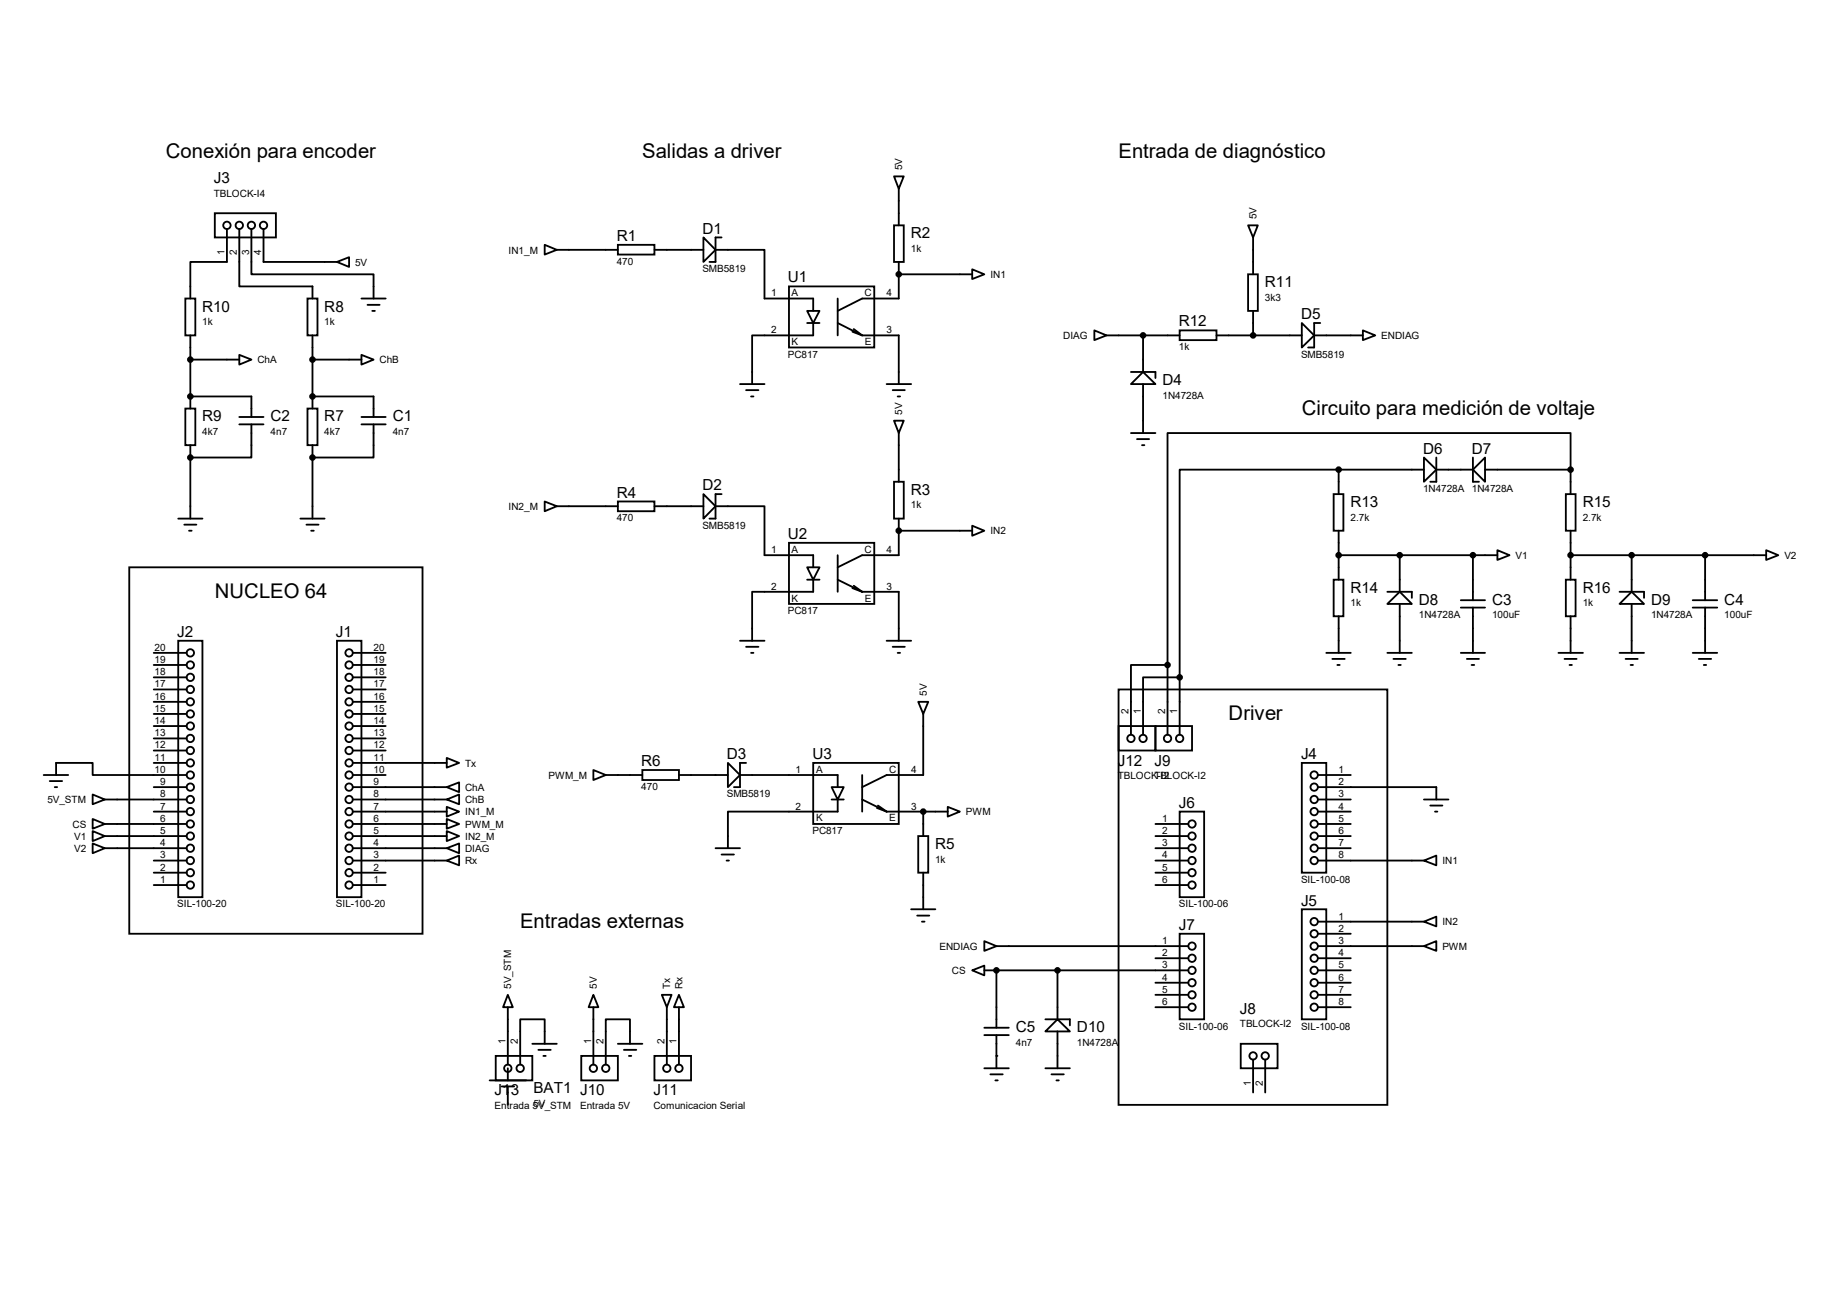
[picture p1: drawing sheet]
<svg xmlns="http://www.w3.org/2000/svg" width="297mm" height="210mm" viewBox="0 0 297 210" stroke-linecap="round" stroke-linejoin="round" font-family="sans-serif">
<g fill="none" stroke="#000" stroke-width=".3">
<path d="M34.5 34.3h9.9v3.9h-9.9zM36.5 36.8v5.3h-5.9v5.9M38.5 36.8v9.3h11.7v1.9M40.4 36.8v7.3h19.7v3.9M42.4 36.8v5.3h11.8M87.6 39.4l1.9 .8-1.9 .7zM99.4 39.4h5.8v1.5h-5.8zM113.1 38.2l2 2-2 1.9zM116 38.2h-.9v3.9h-1M143.8 36.2h1.5v5.9h-1.5zM143.8 28.4h1.5l-.8 2zM144.5 30.4v5.8"/>
<path d="M200.7 36.2h1.6l-.8 2zM201.5 38.2v5.9M29.8 48h1.6v5.9h-1.6zM30.6 53.9v11.8M30.6 57.8h7.9M38.5 57.1l1.9 .7-1.9 .8zM49.4 48h1.7v5.9h-1.7zM50.2 53.9v11.8M50.2 57.8h7.9M54.2 42.1l1.9-.7v1.5zM58.1 57.1l2 .7-2 .8zM58.1 48h3.9"/>
<path d="M59.1 49h1.9M59.9 50h.4M89.5 40.2h9.9M105.2 40.2h7.9M115.1 40.2h7.8v7.8h7.9v2M126.9 46.1h13.7v9.8h-13.7zM129.8 50h2l-1 1.9zM129.8 51.9h2M130.8 51.9v2h-9.9v7.9M134.7 48v5.9M134.7 51.9l3.9 2M137.1 53.3l1.5 .6"/>
<path d="M137.3 52.9l1.3 1M138.6 53.9h5.9v7.9M144.5 44.1h.1M144.5 42.1v5.9h-5.9l-3.9 2M144.5 44.1h11.8M156.3 43.3l2 .8-2 .8zM176 53.1l1.9 .8-1.9 .8zM177.9 53.9h11.8M181.9 59.8h3.9v1M183.8 59.8l2 2h-3.9zM183.8 53.9v5.9M189.7 53.1h5.9v1.6h-5.9z"/>
<path d="M195.6 53.9h13.7M200.7 44.1h1.6v5.9h-1.6zM201.5 50v3.9M209.3 51.9l2 2-2 2zM211.3 53.9h7.9M212.3 51.9h-1v4h-.9M219.2 53.1l1.9 .8-1.9 .8zM29.8 65.7h1.6v5.9h-1.6zM30.6 63.8h.1M30.6 73.6h.1M30.6 63.8h9.8v3.3M30.6 71.6v11.8"/>
<path d="M38.5 68.2h3.9M38.5 67.1h3.9M40.4 68.2v5.4h-9.8M49.4 65.7h1.7v5.9h-1.7zM50.2 63.8h.1M50.2 73.6h.1M50.2 63.8h9.9v3.3M50.2 71.6v11.8M58.1 68.2h3.9M58.1 67.1h3.9M60.1 68.2v5.4h-9.9M113.1 79.5l2 1.9-2 2z"/>
<path d="M116 79.5h-.9v3.9h-1M119 61.8h3.9M120 62.7h2M120.8 63.8h.4M142.6 61.8h3.9M143.6 62.7h1.9M143.8 77.5h1.5v5.9h-1.5zM143.8 67.6h1.5l-.8 2zM144.4 63.8h.3M144.5 69.6v7.9M181.9 69.6h3.9M182.8 70.6h2"/>
<path d="M183.6 71.6h.4M183.8 61.8v7.8M214.5 79.5h1.5v5.8h-1.5zM215.3 75.5h-25.6v33.4M215.3 75.5h13.7M215.3 75.5v4M229 73.6l2 1.9-2 2zM231 75.5h5.9M231 73.6v3.9h-1M236.9 73.6v3.9h.9M238.8 73.6v3.9l-1.9-2zM238.8 75.5h13.8"/>
<path d="M251.8 79.5h1.6v5.8h-1.6zM252.6 75.5v-5.9h-64.9v37.3M252.6 75.5v4M20.8 91.2h47.1v59h-47.1zM28.7 83.4h3.9M29.6 84.4h2M30.4 85.3h.4M48.3 83.4h3.9M49.3 84.4h1.9M50 85.3h.5M87.6 80.6l1.9 .8-1.9 .8zM89.5 81.4h9.9"/>
<path d="M99.4 80.6h5.8v1.6h-5.8zM105.2 81.4h7.9M115.1 81.4h7.8v7.9h7.9v1.9M126.9 87.3h13.7v9.8h-13.7zM129.8 91.2h2l-1 2zM129.8 93.2h2M130.8 93.2v2h-9.9v7.8M134.7 89.3v5.9M134.7 93.2l3.9 2M137.1 94.6l1.5 .6M137.3 94.2l1.3 1M138.6 95.2h5.9v7.8"/>
<path d="M144.5 85.3h.1M144.5 83.4v5.9h-5.9l-3.9 1.9M144.5 85.3h11.8M156.3 84.5l2 .8-2 .8zM214.5 93.2h1.5v5.9h-1.5zM215.3 85.3v7.9M215.3 99.1v5.9M215.3 89.3h25.5M223.1 97.1l2-1.9 1.9 1.9zM223.1 95.2h3.9v.9M225.1 89.3v5.9M225.1 97.1v7.9"/>
<path d="M234.9 96.5h3.9M234.9 97.7h3.9M236.9 89.3v7.2M236.9 97.7v7.3M240.8 88.5l1.9 .8-1.9 .7zM251.8 93.2h1.6v5.9h-1.6zM252.6 85.3v7.9M252.6 99.1v5.9M252.6 89.3h31.4M260.4 95.2h4v.9M262.4 95.2l2 1.9h-4zM262.4 89.3v5.9"/>
<path d="M262.4 97.1v7.9M272.2 96.5h3.9M272.2 97.7h3.9M274.2 89.3v7.2M274.2 97.7v7.3M284 88.5l2 .8-2 .7zM24.7 105h5.3M24.7 118.7h5.3M24.7 116.8h5.3M24.7 114.8h5.3M24.7 112.9h5.3M24.7 110.9h5.3"/>
<path d="M24.7 108.9h5.3M24.7 106.9h5.3M28.7 103h3.9v41.3h-3.9zM54.2 103h3.9v41.3h-3.9zM56.7 105h5.3M56.7 118.7h5.3M56.7 116.8h5.3M56.7 114.8h5.3M56.7 112.9h5.3M56.7 110.9h5.3M56.7 108.9h5.3M56.7 106.9h5.3"/>
<path d="M119 103h3.9M120 104h2M120.8 105h.4M142.6 103h3.9M143.6 104h1.9M144.4 105h.3M147.7 112.9h1.6l-.8 1.9zM148.5 114.8v9.8h-5.9l-4 2M179.9 110.9h43.2v66.8h-43.2zM179.9 116.8h5.9v3.9h-5.9zM185.8 116.8h5.9v3.9h-5.9zM187.7 106.9h-5.8v11.3"/>
<path d="M187.7 106.9v11.3M189.7 108.9h-5.9v9.3M189.7 108.9v9.3M213.3 105h3.9M214.2 106h2M215.1 106.9h.3M223.1 105h3.9M224.1 106h2M224.9 106.9h.4M234.9 105h3.9M235.9 106h1.9M236.6 106.9h.5"/>
<path d="M250.6 105h4M251.6 106h1.9M252.4 106.9h.4M260.4 105h4M261.4 106h2M262.2 106.9h.4M272.2 105h3.9M273.2 106h2M274 106.9h.4M7 124.6h4M8 125.6h2M8.8 126.6h.4"/>
<path d="M9 124.6v-1.9h5.9v1.9h15.1M14.9 131.7l1.9 .8-1.9 .8zM14.9 133.6l1.9 .9-1.9 .8zM14.9 135.6l1.9 .8-1.9 .8zM14.9 127.8l1.9 .8-1.9 .7zM16.8 128.6h13.2M16.8 132.5h13.2M16.8 134.5h13.2M16.8 136.4h13.2M24.7 138.4h5.3M24.7 126.6h5.3M24.7 130.5h5.3"/>
<path d="M24.7 122.7h5.3M24.7 120.7h5.3M56.7 124.6h5.3M56.7 138.4h15.1M56.7 126.6h15.1M56.7 128.6h15.1M56.7 130.5h15.1M56.7 132.5h15.1M56.7 134.5h15.1M56.7 136.4h15.1M56.7 122.7h15.1M56.7 120.7h5.3"/>
<path d="M71.8 126.6l2-.8v1.6zM71.8 128.6l2-.8v1.5zM71.8 129.8l2 .7-2 .8zM71.8 131.7l2 .8-2 .8zM71.8 133.6l2 .9-2 .8zM71.8 136.4l2-.8v1.6zM71.8 138.4l2-.8v1.5zM71.8 121.9l2 .8-2 .7zM95.4 123.8l2 .8-2 .8zM97.4 124.6h5.9M103.3 123.8h5.9v1.6h-5.9zM109.2 124.6h7.9"/>
<path d="M115.1 136.4h3.9M116 137.4h2M116.8 138.4h.4M117.1 122.7l1.9 1.9-1.9 2zM119 124.6h15.7v2M120 122.7h-1v3.9h-1M130.8 122.7h13.7v9.8h-13.7zM133.7 126.6h2l-1 2zM133.7 128.6h2M134.7 128.6v1.9h-17.6v5.9M138.6 124.6v5.9M138.6 128.6l4 1.9"/>
<path d="M141 129.9l1.6 .6M141.2 129.5l1.4 1M142.6 130.5h9.8M147.7 134.5h1.6v5.8h-1.6zM148.5 130.5h.1M148.5 130.5v4M152.4 129.8l1.9 .7-1.9 .8zM185.8 138.4h5.3M185.8 132.5h5.3M185.8 134.5h5.3M185.8 136.4h5.3M189.7 130.5h3.9v13.8h-3.9z"/>
<path d="M209.3 122.7h4v17.6h-4zM211.9 124.6h5.3M211.9 138.4h17.1M211.9 126.6h19.1v2M211.9 128.6h5.3M211.9 130.5h5.3M211.9 132.5h5.3M211.9 134.5h5.3M211.9 136.4h5.3M229 138.4l2-.8v1.5zM229 128.6h3.9M230 129.5h1.9"/>
<path d="M230.8 130.5h.3M24.7 140.3h5.3M24.7 142.3h5.3M56.7 140.3h5.3M56.7 142.3h5.3M81.7 160l.8 2h-1.6zM95.4 160l.8 2h-1.5zM106.4 160h1.6l-.8 2zM109.2 160l.8 2h-1.6zM146.5 146.2h3.9M147.5 147.2h1.9M148.3 148.2h.4"/>
<path d="M148.5 140.3v5.9M156.3 156l2-.7v1.5zM158.3 151.3l1.9 .8-1.9 .8zM158.3 156h32.8M160.2 156h.1M160.2 152.1h30.9M160.2 156v9.3M170.1 156v7.9M185.8 154.1h5.3M185.8 158h5.3M185.8 160h5.3M185.8 140.3h5.3"/>
<path d="M185.8 142.3h5.3M189.7 150.2h3.9v13.7h-3.9zM209.3 146.2h4v17.7h-4zM211.9 148.2h17.1M211.9 152.1h17.1M211.9 156h5.3M211.9 150.2h5.3M211.9 154.1h5.3M211.9 158h5.3M211.9 160h5.3M229 148.2l2-.8v1.6zM229 152.1l2-.8v1.6z"/>
<path d="M78.7 173.7h5.9M79.7 169.8h5.9v3.9h-5.9zM80.7 174.7h2M81.7 162v9.2M81.7 171.8v1.9M81.7 174.7v3M85.6 167.9h3.9M86.6 168.8h2M87.4 169.8h.4M87.6 167.9v-4h-3.9v7.3M93.5 169.8h5.9v3.9h-5.9zM95.4 162v9.2"/>
<path d="M99.4 167.9h3.9M100.3 168.8h2M101.1 169.8h.4M101.3 167.9v-4h-3.9v7.3M105.2 169.8h5.9v3.9h-5.9zM107.2 162v9.2M109.2 162v9.2M158.3 171.8h3.9M158.3 165.3h3.9M158.3 166.5h3.9M159.3 172.8h1.9M160.1 173.7h.3"/>
<path d="M160.2 169.8h.1M160.2 166.5v5.3M168.1 163.9h3.9v1M168.1 171.8h3.9M169.1 172.8h2M169.9 173.7h.4M170.1 163.9l1.9 2h-3.9zM170.1 165.9v5.9M185.8 162h5.3M199.5 167.9h5.9v3.9h-5.9zM201.5 170.4v5.3M203.5 170.4v5.3"/>
<path d="M211.9 162h5.3"/>
<circle cx="36.5" cy="36.2" r=".59"/>
<circle cx="38.5" cy="36.2" r=".59"/>
<circle cx="40.4" cy="36.2" r=".59"/>
<circle cx="42.4" cy="36.2" r=".59"/>
<circle cx="30.6" cy="108.9" r=".59"/>
<circle cx="30.6" cy="116.8" r=".59"/>
<circle cx="30.6" cy="105" r=".59"/>
<circle cx="30.6" cy="114.8" r=".59"/>
<circle cx="30.6" cy="118.7" r=".59"/>
<circle cx="30.6" cy="106.9" r=".59"/>
<circle cx="30.6" cy="112.9" r=".59"/>
<circle cx="30.6" cy="110.9" r=".59"/>
<circle cx="56.1" cy="114.8" r=".59"/>
<circle cx="56.1" cy="108.9" r=".59"/>
<circle cx="56.1" cy="116.8" r=".59"/>
<circle cx="56.1" cy="106.9" r=".59"/>
<circle cx="56.1" cy="112.9" r=".59"/>
<circle cx="56.1" cy="105" r=".59"/>
<circle cx="56.1" cy="118.7" r=".59"/>
<circle cx="56.1" cy="110.9" r=".59"/>
<circle cx="181.9" cy="118.7" r=".59"/>
<circle cx="183.8" cy="118.7" r=".59"/>
<circle cx="187.7" cy="118.7" r=".59"/>
<circle cx="189.7" cy="118.7" r=".59"/>
<circle cx="30.6" cy="138.4" r=".59"/>
<circle cx="30.6" cy="130.5" r=".59"/>
<circle cx="30.6" cy="132.5" r=".59"/>
<circle cx="30.6" cy="128.6" r=".59"/>
<circle cx="30.6" cy="124.6" r=".59"/>
<circle cx="30.6" cy="136.4" r=".59"/>
<circle cx="30.6" cy="134.5" r=".59"/>
<circle cx="30.6" cy="126.6" r=".59"/>
<circle cx="30.6" cy="120.7" r=".59"/>
<circle cx="30.6" cy="122.7" r=".59"/>
<circle cx="56.1" cy="136.4" r=".59"/>
<circle cx="56.1" cy="138.4" r=".59"/>
<circle cx="56.1" cy="132.5" r=".59"/>
<circle cx="56.1" cy="128.6" r=".59"/>
<circle cx="56.1" cy="122.7" r=".59"/>
<circle cx="56.1" cy="126.6" r=".59"/>
<circle cx="56.1" cy="120.7" r=".59"/>
<circle cx="56.1" cy="130.5" r=".59"/>
<circle cx="56.1" cy="134.5" r=".59"/>
<circle cx="56.1" cy="124.6" r=".59"/>
<circle cx="191.7" cy="132.5" r=".59"/>
<circle cx="191.7" cy="136.4" r=".59"/>
<circle cx="191.7" cy="138.4" r=".59"/>
<circle cx="191.7" cy="134.5" r=".59"/>
<circle cx="211.3" cy="130.5" r=".59"/>
<circle cx="211.3" cy="124.6" r=".59"/>
<circle cx="211.3" cy="128.6" r=".59"/>
<circle cx="211.3" cy="132.5" r=".59"/>
<circle cx="211.3" cy="134.5" r=".59"/>
<circle cx="211.3" cy="136.4" r=".59"/>
<circle cx="211.3" cy="138.4" r=".59"/>
<circle cx="211.3" cy="126.6" r=".59"/>
<circle cx="30.6" cy="140.3" r=".59"/>
<circle cx="30.6" cy="142.3" r=".59"/>
<circle cx="56.1" cy="140.3" r=".59"/>
<circle cx="56.1" cy="142.3" r=".59"/>
<circle cx="191.7" cy="158" r=".59"/>
<circle cx="191.7" cy="140.3" r=".59"/>
<circle cx="191.7" cy="160" r=".59"/>
<circle cx="191.7" cy="142.3" r=".59"/>
<circle cx="191.7" cy="152.1" r=".59"/>
<circle cx="191.7" cy="156" r=".59"/>
<circle cx="191.7" cy="154.1" r=".59"/>
<circle cx="211.3" cy="152.1" r=".59"/>
<circle cx="211.3" cy="150.2" r=".59"/>
<circle cx="211.3" cy="148.2" r=".59"/>
<circle cx="211.3" cy="154.1" r=".59"/>
<circle cx="211.3" cy="156" r=".59"/>
<circle cx="211.3" cy="160" r=".59"/>
<circle cx="211.3" cy="158" r=".59"/>
<circle cx="81.7" cy="171.8" r=".59"/>
<circle cx="83.7" cy="171.8" r=".59"/>
<circle cx="95.4" cy="171.8" r=".59"/>
<circle cx="97.4" cy="171.8" r=".59"/>
<circle cx="107.2" cy="171.8" r=".59"/>
<circle cx="109.2" cy="171.8" r=".59"/>
<circle cx="191.7" cy="162" r=".59"/>
<circle cx="201.5" cy="169.8" r=".59"/>
<circle cx="203.5" cy="169.8" r=".59"/>
<circle cx="211.3" cy="162" r=".59"/>
</g>
<g fill="#000" stroke="#000" stroke-width=".3">
<circle cx="30.6" cy="57.8" r=".38"/>
<circle cx="50.2" cy="57.8" r=".38"/>
<circle cx="144.5" cy="44.1" r=".38"/>
<circle cx="183.8" cy="53.9" r=".38"/>
<circle cx="201.5" cy="53.9" r=".38"/>
<circle cx="30.6" cy="63.8" r=".38"/>
<circle cx="30.6" cy="73.6" r=".38"/>
<circle cx="50.2" cy="73.6" r=".38"/>
<circle cx="50.2" cy="63.8" r=".38"/>
<circle cx="215.3" cy="75.5" r=".38"/>
<circle cx="252.6" cy="75.5" r=".38"/>
<circle cx="144.5" cy="85.3" r=".38"/>
<circle cx="215.3" cy="89.3" r=".38"/>
<circle cx="225.1" cy="89.3" r=".38"/>
<circle cx="236.9" cy="89.3" r=".38"/>
<circle cx="252.6" cy="89.3" r=".38"/>
<circle cx="262.4" cy="89.3" r=".38"/>
<circle cx="274.2" cy="89.3" r=".38"/>
<circle cx="187.7" cy="106.9" r=".38"/>
<circle cx="189.7" cy="108.9" r=".38"/>
<circle cx="148.5" cy="130.5" r=".38"/>
<circle cx="160.2" cy="156" r=".38"/>
<circle cx="170.1" cy="156" r=".38"/>
</g>
<g font-size="3.3">
<text x="26.7" y="25.4">Conexión para encoder</text>
<text x="103.3" y="25.4">Salidas a driver</text>
<text x="179.9" y="25.4">Entrada de diagnóstico</text>
<text x="209.3" y="66.7">Circuito para medición de voltaje</text>
<text x="34.5" y="96.2">NUCLEO 64</text>
<text x="197.6" y="115.8">Driver</text>
<text x="83.7" y="149.2">Entradas externas</text>
</g>
<g font-size="2.5">
<text x="34.4" y="29.5">J3</text>
<text x="99.2" y="38.8">R1</text>
<text x="112.9" y="37.6">D1</text>
<text x="146.5" y="38.3">R2</text>
<text x="126.7" y="45.4">U1</text>
<text x="203.4" y="46.2">R11</text>
<text x="32.5" y="50.1">R10</text>
<text x="52.2" y="50.1">R8</text>
<text x="189.6" y="52.5">R12</text>
<text x="209.2" y="51.3">D5</text>
<text x="186.9" y="61.9">D4</text>
<text x="32.5" y="67.8">R9</text>
<text x="43.5" y="67.8">C2</text>
<text x="52.2" y="67.8">R7</text>
<text x="63.2" y="67.8">C1</text>
<text x="228.9" y="72.9">D6</text>
<text x="236.7" y="72.9">D7</text>
<text x="99.2" y="80">R4</text>
<text x="112.9" y="78.8">D2</text>
<text x="146.5" y="79.6">R3</text>
<text x="217.2" y="81.5">R13</text>
<text x="254.5" y="81.5">R15</text>
<text x="126.7" y="86.7">U2</text>
<text x="217.2" y="95.3">R14</text>
<text x="254.5" y="95.3">R16</text>
<text x="228.2" y="97.2">D8</text>
<text x="239.9" y="97.2">C3</text>
<text x="265.5" y="97.2">D9</text>
<text x="277.3" y="97.2">C4</text>
<text x="28.5" y="102.4">J2</text>
<text x="54" y="102.4">J1</text>
<text x="103.1" y="123.2">R6</text>
<text x="116.9" y="122">D3</text>
<text x="130.6" y="122">U3</text>
<text x="179.7" y="123.1">J12</text>
<text x="185.6" y="123.1">J9</text>
<text x="209.2" y="122">J4</text>
<text x="189.6" y="129.9">J6</text>
<text x="150.4" y="136.5">R5</text>
<text x="189.6" y="149.5">J7</text>
<text x="209.2" y="145.6">J5</text>
<text x="163.4" y="166">C5</text>
<text x="173.2" y="166">D10</text>
<text x="199.4" y="163.1">J8</text>
<text x="79.5" y="176.1">J13</text>
<text x="85.8" y="175.8">BAT1 J10</text>
<text x="105.1" y="176.1">J11</text>
</g>
<g font-size="1.6">
<text x="145.1" y="27.4" transform="rotate(-90 145.1 27.4)">5V</text>
<text x="34.4" y="31.7">TBLOCK-I4</text>
<text x="202.1" y="35.3" transform="rotate(-90 202.1 35.3)">5V</text>
<text x="36.1" y="41.1" transform="rotate(-90 36.1 41.1)">1</text>
<text x="38.1" y="41.1" transform="rotate(-90 38.1 41.1)">2</text>
<text x="40" y="41.1" transform="rotate(-90 40 41.1)">3</text>
<text x="42" y="41.1" transform="rotate(-90 42 41.1)">4</text>
<text x="81.8" y="40.8">IN1_M</text>
<text x="146.5" y="40.5">1k</text>
<text x="57.1" y="42.7">5V</text>
<text x="99.2" y="42.6">470</text>
<text x="112.9" y="43.8">SMB5819</text>
<text x="124" y="47.7">1</text>
<text x="127.3" y="47.6">A</text>
<text x="139" y="47.6">C</text>
<text x="142.6" y="47.7">4</text>
<text x="159.3" y="44.7">IN1</text>
<text x="32.5" y="52.3">1k</text>
<text x="52.2" y="52.3">1k</text>
<text x="124" y="53.6">2</text>
<text x="142.6" y="53.6">3</text>
<text x="203.4" y="48.3">3k3</text>
<text x="41.4" y="58.4">ChA</text>
<text x="61" y="58.4">ChB</text>
<text x="126.7" y="57.5">PC817</text>
<text x="127.3" y="55.5">K</text>
<text x="139.1" y="55.5">E</text>
<text x="171" y="54.5">DIAG</text>
<text x="189.6" y="56.3">1k</text>
<text x="209.2" y="57.5">SMB5819</text>
<text x="222.1" y="54.5">ENDIAG</text>
<text x="186.9" y="64.1">1N4728A</text>
<text x="32.5" y="70">4k7</text>
<text x="43.5" y="70">4n7</text>
<text x="52.2" y="70">4k7</text>
<text x="63.2" y="70">4n7</text>
<text x="145.1" y="66.7" transform="rotate(-90 145.1 66.7)">5V</text>
<text x="81.8" y="82">IN2_M</text>
<text x="99.2" y="83.8">470</text>
<text x="146.5" y="81.7">1k</text>
<text x="217.2" y="83.7">2.7k</text>
<text x="228.9" y="79.1">1N4728A</text>
<text x="236.7" y="79.1">1N4728A</text>
<text x="254.5" y="83.7">2.7k</text>
<text x="112.9" y="85">SMB5819</text>
<text x="124" y="88.9">1</text>
<text x="127.3" y="88.9">A</text>
<text x="139" y="88.9">C</text>
<text x="142.6" y="88.9">4</text>
<text x="159.3" y="85.9">IN2</text>
<text x="243.7" y="89.9">V1</text>
<text x="286.9" y="89.9">V2</text>
<text x="124" y="94.8">2</text>
<text x="142.6" y="94.8">3</text>
<text x="126.7" y="98.8">PC817</text>
<text x="127.3" y="96.7">K</text>
<text x="139.1" y="96.7">E</text>
<text x="217.2" y="97.5">1k</text>
<text x="228.2" y="99.4">1N4728A</text>
<text x="239.9" y="99.4">100uF</text>
<text x="254.5" y="97.5">1k</text>
<text x="265.5" y="99.4">1N4728A</text>
<text x="277.3" y="99.4">100uF</text>
<text x="24.8" y="106.6">19</text>
<text x="24.8" y="104.6">20</text>
<text x="60.1" y="106.6">19</text>
<text x="60.1" y="104.6">20</text>
<text x="24.8" y="112.5">16</text>
<text x="24.8" y="110.5">17</text>
<text x="24.8" y="108.6">18</text>
<text x="60.1" y="112.5">16</text>
<text x="60.1" y="110.5">17</text>
<text x="60.1" y="108.6">18</text>
<text x="149" y="111.8" transform="rotate(-90 149 111.8)">5V</text>
<text x="24.8" y="118.4">13</text>
<text x="24.8" y="116.4">14</text>
<text x="24.8" y="114.5">15</text>
<text x="60.1" y="118.4">13</text>
<text x="60.1" y="116.4">14</text>
<text x="60.1" y="114.5">15</text>
<text x="181.5" y="114.8" transform="rotate(-90 181.5 114.8)">2</text>
<text x="183.4" y="114.8" transform="rotate(-90 183.4 114.8)">1</text>
<text x="187.4" y="114.8" transform="rotate(-90 187.4 114.8)">2</text>
<text x="189.3" y="114.8" transform="rotate(-90 189.3 114.8)">1</text>
<text x="24.8" y="124.3">10</text>
<text x="24.8" y="122.3">11</text>
<text x="24.8" y="120.4">12</text>
<text x="60.1" y="124.3">10</text>
<text x="60.1" y="122.3">11</text>
<text x="60.1" y="120.4">12</text>
<text x="74.8" y="123.3">Tx</text>
<text x="88.2" y="125.2">PWM_M</text>
<text x="127.9" y="124.3">1</text>
<text x="131.2" y="124.2">A</text>
<text x="143" y="124.2">C</text>
<text x="146.5" y="124.3">4</text>
<text x="179.7" y="125.3">TBLOCK-I2</text>
<text x="185.6" y="125.3">TBLOCK-I2</text>
<text x="215.3" y="124.3">1</text>
<text x="7.6" y="129.2">5V_STM</text>
<text x="25.8" y="130.2">7</text>
<text x="25.8" y="128.2">8</text>
<text x="25.8" y="126.2">9</text>
<text x="60.1" y="130.2">7</text>
<text x="60.1" y="128.2">8</text>
<text x="60.1" y="126.2">9</text>
<text x="74.8" y="127.2">ChA</text>
<text x="74.8" y="129.2">ChB</text>
<text x="74.8" y="131.1">IN1_M</text>
<text x="103.1" y="127">470</text>
<text x="116.9" y="128.2">SMB5819</text>
<text x="127.9" y="130.2">2</text>
<text x="146.5" y="130.2">3</text>
<text x="155.3" y="131.1">PWM</text>
<text x="215.3" y="126.2">2</text>
<text x="215.3" y="128.2">3</text>
<text x="215.3" y="130.2">4</text>
<text x="11.7" y="133.1">CS</text>
<text x="11.9" y="135">V1</text>
<text x="11.9" y="137">V2</text>
<text x="25.8" y="136.1">4</text>
<text x="25.8" y="134.1">5</text>
<text x="25.8" y="132.2">6</text>
<text x="60.1" y="136.1">4</text>
<text x="60.1" y="134.1">5</text>
<text x="60.1" y="132.2">6</text>
<text x="74.8" y="133.1">PWM_M</text>
<text x="74.8" y="135">IN2_M</text>
<text x="74.8" y="137">DIAG</text>
<text x="130.6" y="134.1">PC817</text>
<text x="131.2" y="132.1">K</text>
<text x="143" y="132.1">E</text>
<text x="186.9" y="132.2">1</text>
<text x="186.9" y="134.1">2</text>
<text x="186.9" y="136.1">3</text>
<text x="215.3" y="132.2">5</text>
<text x="215.3" y="134.1">6</text>
<text x="215.3" y="136.1">7</text>
<text x="25.8" y="142">1</text>
<text x="25.8" y="140">2</text>
<text x="25.8" y="138">3</text>
<text x="60.1" y="142">1</text>
<text x="60.1" y="140">2</text>
<text x="60.1" y="138">3</text>
<text x="74.8" y="139">Rx</text>
<text x="150.4" y="138.7">1k</text>
<text x="186.9" y="138">4</text>
<text x="186.9" y="140">5</text>
<text x="186.9" y="142">6</text>
<text x="209.2" y="142">SIL-100-08</text>
<text x="215.3" y="138">8</text>
<text x="231.9" y="139">IN1</text>
<text x="28.5" y="145.9">SIL-100-20</text>
<text x="54" y="145.9">SIL-100-20</text>
<text x="189.6" y="145.9">SIL-100-06</text>
<text x="215.3" y="147.9">1</text>
<text x="215.3" y="149.8">2</text>
<text x="231.9" y="148.8">IN2</text>
<text x="151.1" y="152.7">ENDIAG</text>
<text x="186.9" y="151.8">1</text>
<text x="186.9" y="153.8">2</text>
<text x="186.9" y="155.7">3</text>
<text x="215.3" y="151.8">3</text>
<text x="215.3" y="153.8">4</text>
<text x="215.3" y="155.7">5</text>
<text x="231.9" y="152.7">PWM</text>
<text x="82.2" y="159" transform="rotate(-90 82.2 159)">5V_STM</text>
<text x="96" y="159" transform="rotate(-90 96 159)">5V</text>
<text x="107.8" y="159" transform="rotate(-90 107.8 159)">Tx</text>
<text x="109.7" y="159" transform="rotate(-90 109.7 159)">Rx</text>
<text x="153.1" y="156.6">CS</text>
<text x="186.9" y="157.7">4</text>
<text x="186.9" y="159.6">5</text>
<text x="186.9" y="161.6">6</text>
<text x="215.3" y="157.7">6</text>
<text x="215.3" y="159.6">7</text>
<text x="215.3" y="161.6">8</text>
<text x="81.3" y="167.9" transform="rotate(-90 81.3 167.9)">1</text>
<text x="83.3" y="167.9" transform="rotate(-90 83.3 167.9)">2</text>
<text x="95" y="167.9" transform="rotate(-90 95 167.9)">1</text>
<text x="97" y="167.9" transform="rotate(-90 97 167.9)">2</text>
<text x="106.9" y="167.9" transform="rotate(-90 106.9 167.9)">2</text>
<text x="108.8" y="167.9" transform="rotate(-90 108.8 167.9)">1</text>
<text x="189.6" y="165.6">SIL-100-06</text>
<text x="199.4" y="165.2">TBLOCK-I2</text>
<text x="209.2" y="165.6">SIL-100-08</text>
<text x="163.4" y="168.2">4n7</text>
<text x="173.2" y="168.2">1N4728A</text>
<text x="79.5" y="178.3">Entrada 5V_STM</text>
<text x="85.8" y="178">5V</text>
<text x="93.3" y="178.3">Entrada 5V</text>
<text x="105.1" y="178.3">Comunicacion Serial</text>
<text x="201.1" y="174.6" transform="rotate(-90 201.1 174.6)">1</text>
<text x="203.1" y="174.6" transform="rotate(-90 203.1 174.6)">2</text>
</g>
</svg>
